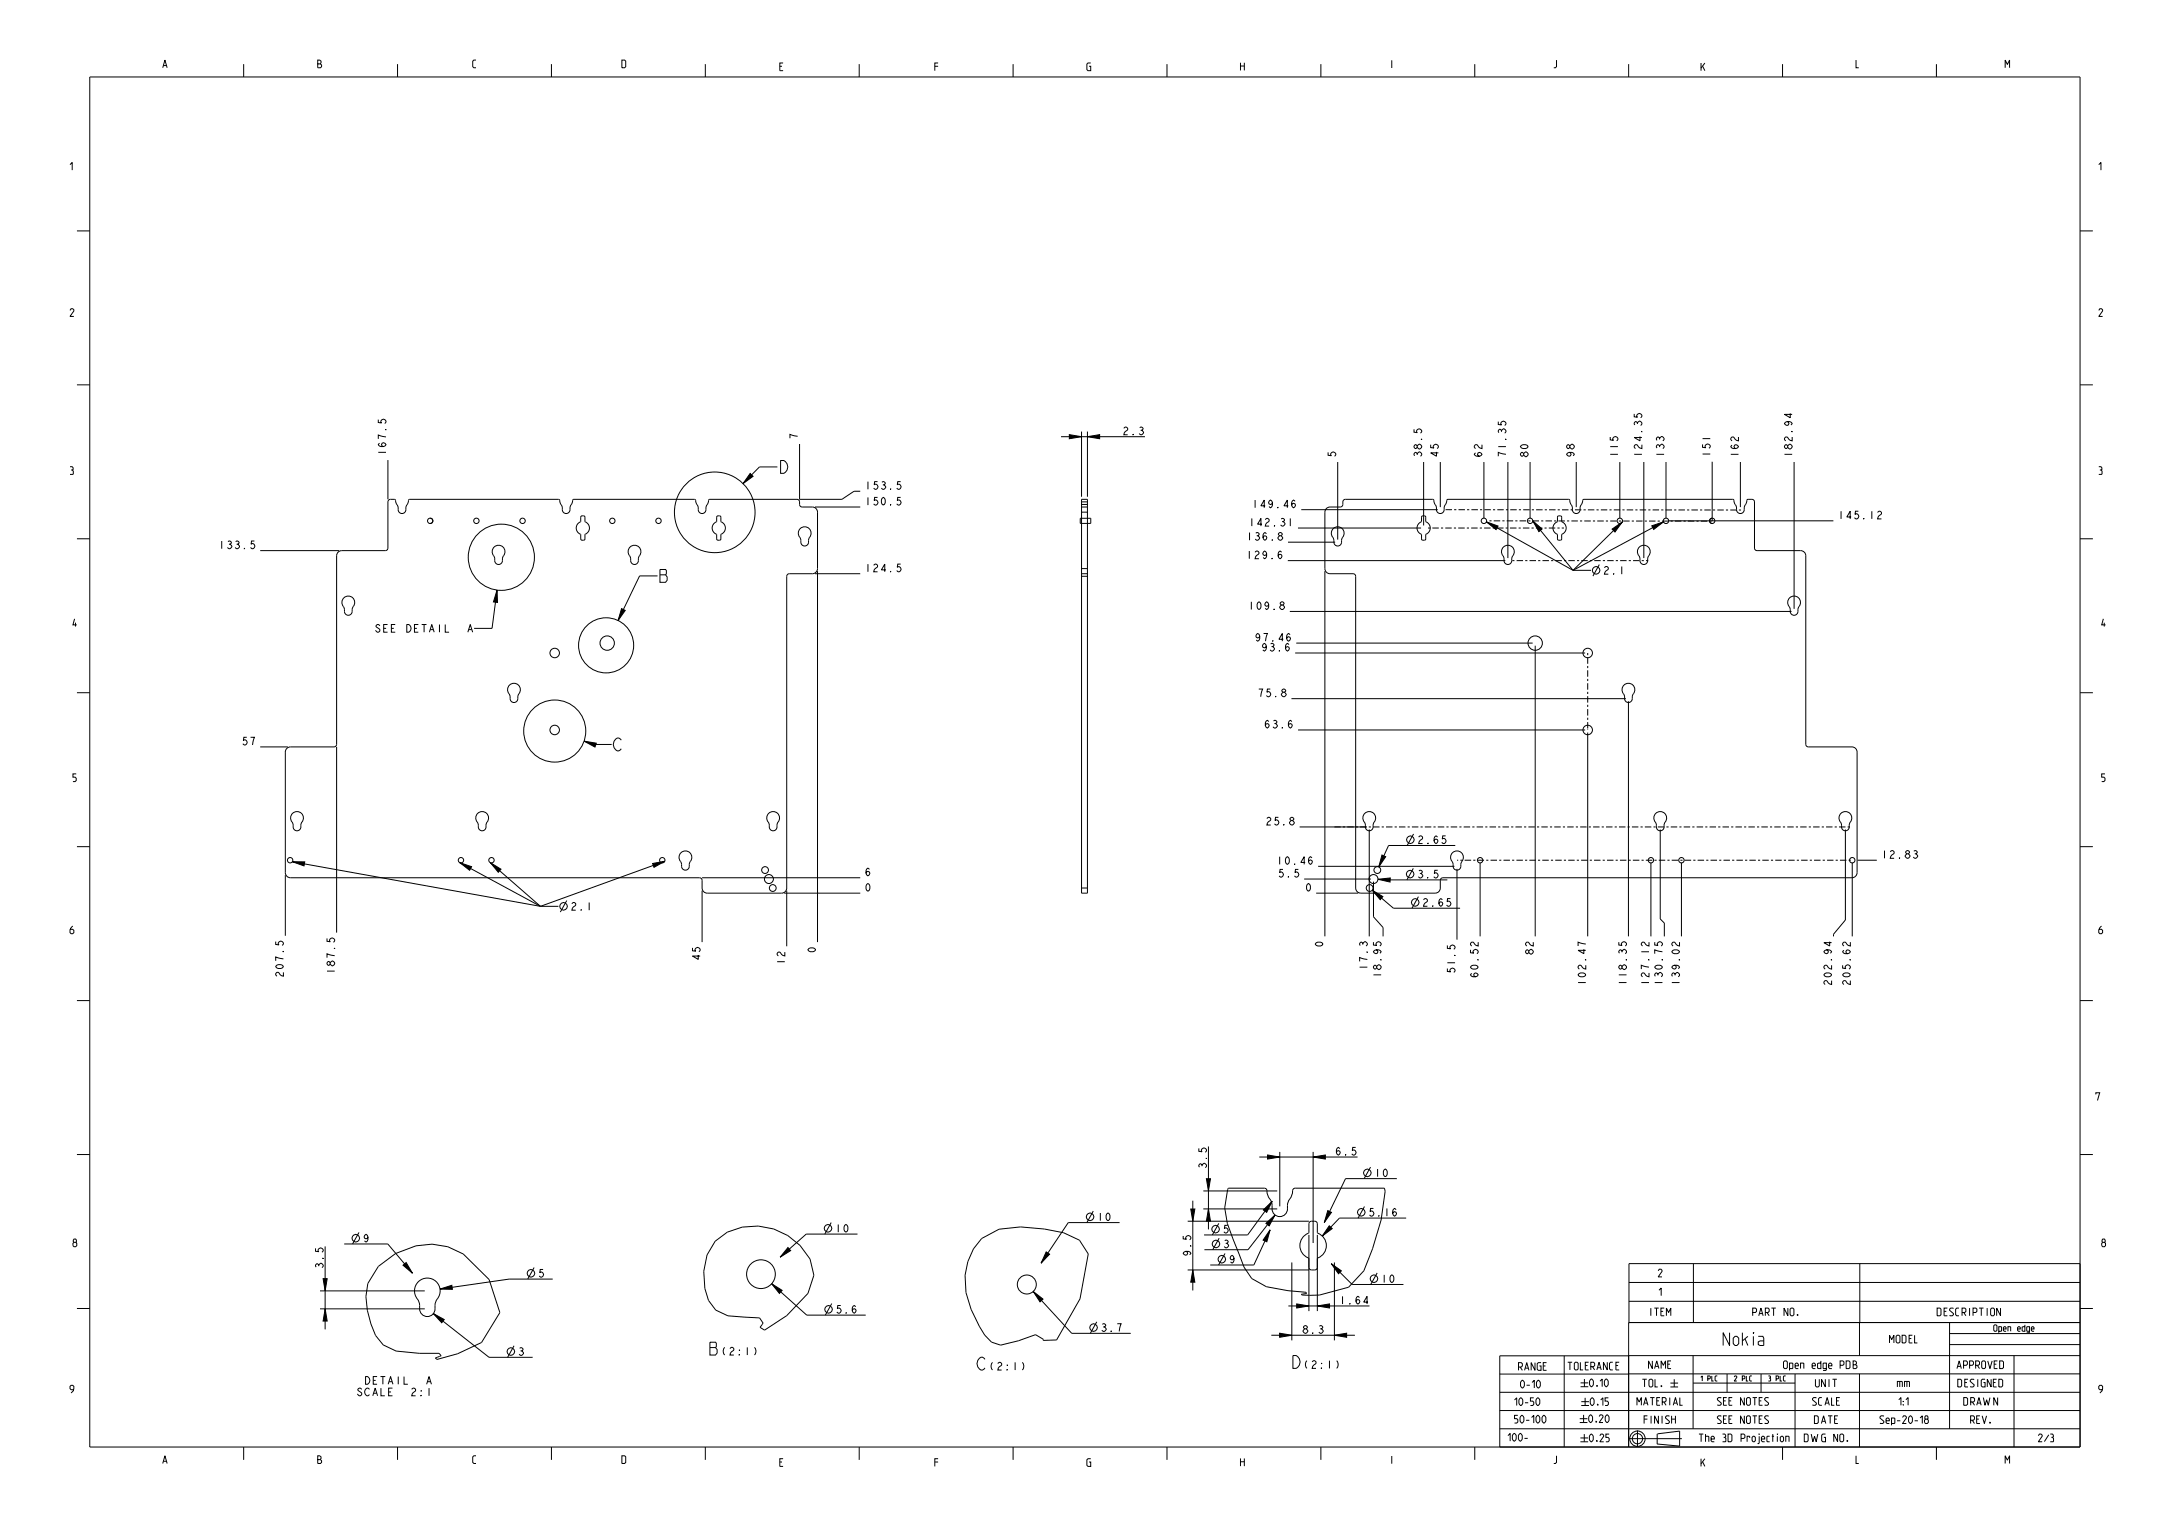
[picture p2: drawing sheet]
<svg xmlns="http://www.w3.org/2000/svg" width="841mm" height="594mm" viewBox="0 0 841 594" stroke-linecap="round" stroke-linejoin="round" font-family="sans-serif">
<g fill="none" stroke="#000" stroke-width=".39">
<path d="M35 30h776v534h-776zM95 25v5M155 25v5M215 25v5M275 25v5M335 25v5M395 25v5M455 25v5M515 25v5M575 25v5M635 25v5M695 25v5"/>
<path d="M755 25v5M30 90h5M811 90h5M30 150h5M811 150h5M147.5 163.6v1.1l1.2 .2a.93 .93 0 0 1 .2-1.3 .93 .93 0 0 1 1.3 .2 .93 .93 0 0 1-.2 1.3M151.2 179.3v15.3M311.7 173.1v21.5h16.6l4.7-3.1h2.4M413.7 170.2h32.7M416.9 169.4l4.8 .8-4.8 .8zM421.7 168.2v25.4M424 170.2l4.7-.8v1.6z"/>
<path d="M424 168.2v25.4M444.4 166.7l.3-.2 .8 .2 .2 .5-.6 .5a.86 .86 0 0 1 .5 1.4 .86 .86 0 0 1-1.4-.1M551.3 167.3v1.2l1.3 .1a.93 .93 0 0 1 .1-1.3 .93 .93 0 0 1 1.3 .2 .93 .93 0 0 1-.2 1.3M584.2 164.3v1.2l1.2 .1a.93 .93 0 0 1 .2-1.3 .93 .93 0 0 1 1.3 .2 .93 .93 0 0 1-.2 1.3M627.8 170.3v1.2l1.3 .1a.93 .93 0 0 1 .1-1.3 .93 .93 0 0 1 1.3 .2 .93 .93 0 0 1-.2 1.3M637.2 161.3v1.2l1.2 .1a.93 .93 0 0 1 .2-1.3 .93 .93 0 0 1 1.3 .2 .93 .93 0 0 1-.2 1.3M646.1 171.6l-.3-.7 .5-.6 .8 .6a.86 .86 0 0 1 1.3-.5 .86 .86 0 0 1-.1 1.4M667.6 180v23.1M677.8 170.3v1.5a2.74 2.74 0 0 1-2-1.5h-.5l-.5 .6 .5 .9M698 161.1v1.7l-2.2-1.3h3M152.2 194.6a1 1 0 0 0-1 1v18a1 1 0 0 1-1 1h-17l-1 .3-.9 1.2-.1 74a1 1 0 0 1-1 1h-17l-1 .3-.9 1.2-.1 47.5 .3 1 1.2 .9 160 .1a1 1 0 0 1 1 1l.1 3.5 .9 1.2 1 .3h29l1.1-.3 .9-1.2v-122a1 1 0 0 1 1-1h9l1.1-.3 .9-1.2v-23l-.5-.9-.9-.5-4.6-.1a1 1 0 0 1-1-1v-1a1 1 0 0 0-1-1M292.5 184.5l1.1 1.2-3.9 2.8z"/>
<path d="M303.1 182h-7l-6.4 6.5M317.7 197.6h17.7M351.2 193.9h-1.2l-.2 1.2a.93 .93 0 0 1 1.4 .2 .93 .93 0 0 1-.2 1.3 .93 .93 0 0 1-1.3-.2M351.2 187.7h-1.2l-.2 1.3a.93 .93 0 0 1 1.4 .1 .93 .93 0 0 1-.2 1.4 .93 .93 0 0 1-1.3-.3M421.7 194.6h2.3v153.5h-2.3zM421.7 197.6h2.3M421.7 199.6h2.3M421.7 196.6h2.3M421.7 195.6h2.3M504.9 195.4l-.5-.5-.4 .3a1.84 1.84 0 0 0 .4 2.7 1.07 1.07 0 0 0 .5-1.5l-.5-.2-.6 .2-.2 .5M507.4 198.7h53.2M521.6 180.1v30.2"/>
<path d="M524.6 194.6a1 1 0 0 0-1 1v1a1 1 0 0 1-1 1l-4.6 .1-.8 .5-.6 .9v23l1 1.2 1 .3h9a1 1 0 0 1 1 1v122l1 1.2 1 .3h29l1-.3 .9-1.2 .1-3.5a1 1 0 0 1 1-1l160-.1 1.2-.9 .3-1-.1-47.5-.9-1.2-1-.3h-17a1 1 0 0 1-1-1l-.1-74-.9-1.2-1-.3h-17a1 1 0 0 1-1-1v-18a1 1 0 0 0-1-1M555.1 180.1v24.7M561.6 180.1v17.6M578.6 180.1v21.9M587.9 180.1v37.4M596.6 180.1v21.9M614.6 180.1v17.6M631.6 180.1v21.9M640.9 180.1v37.4M649.6 180.1v21.9M678.6 180.1v17.6M699.5 180.1v57.2"/>
<path d="M732.1 199.8l.5-.5 1 .5a1.16 1.16 0 0 1-1 1.2l-.5 1.3h1.5M30 210h5M99.2 210.9h-1.1l-.2 1.2a.93 .93 0 0 1 1.3 .2 .93 .93 0 0 1-.2 1.3 .93 .93 0 0 1-1.3-.2M101.5 214.6h30.7M351.2 219.9h-1.2l-.2 1.2a.93 .93 0 0 1 1.4 .2 .93 .93 0 0 1-.2 1.3 .93 .93 0 0 1-1.3-.2M499 208.8l-.6-.5 .6-.7 .9 .5-.5 .7M499.7 215.3l-.6-.5-.4 .2a1.84 1.84 0 0 0 .4 2.8 1.07 1.07 0 0 0 .6-1.5l-.6-.3-.6 .3-.2 .5M502.1 218.5h84.8M502.2 211.3h18.4M503.1 202.1v3M506.1 205.8h48M579.5 203.4l4.6 1.6-.8 1.4z"/>
<path d="M579.5 203.4l33.8 18.9M597.6 203l3.6 3.2-1.2 1zM597.6 203l15.7 19.3M628.6 206.2l3.9-2.7-2.8 3.9zM632.5 203.5l-19.2 18.8M644 205l4.6-1.6-3.8 3zM648.6 203.4l-35.3 18.9M650.6 203h64.2M811 210h5M193.8 230l.2 4.8-1.6-.2zM193.8 230l-2 14.9h-7M242.3 237.2l1.5 .7-2.8 4z"/>
<path d="M256.4 224.5h-7l-8.4 17.4M317.7 223.6h17.7M318.7 222.6v144.6M421.7 223.6h2.3M421.7 224.6h2.3M421.7 221.6h2.3M499.7 235.8l-.6-.5 .6-.7 .9 .5-.5 .7M502.9 238.3h195.6M516.6 222.6v142.4M613.3 222.3h7M623.6 220.1l-2.5 4.5M625.6 221.3l.5-.5 1 .5a1.16 1.16 0 0 1-1 1.3l-.5 1.2h1.5"/>
<path d="M629.1 223.6l.2 .2zM632.3 220.8v3M171.3 243.4v3M173.6 243.4v3h1.5M502.5 251.3l-.5-.5-.4 .2a1.84 1.84 0 0 0 .4 2.8 1.07 1.07 0 0 0 .5-1.5l-.5-.3-.6 .3-.2 .5M503 247.4l-.6-.5-.4 .3a1.84 1.84 0 0 0 .4 2.7 1.07 1.07 0 0 0 .6-1.5l-.6-.2-.6 .2-.1 .5M505 254.5h113M505.4 250.7h92.2M598.6 251.7v113.3M30 270h5M500.3 269.8l-.5-.5 .5-.7 1 .5-.6 .7M503.5 272.3h130.4"/>
<path d="M634.9 273.3v91.7M811 270h5M101.5 291.1h10.7M131.2 291.1v72.4M227.7 288.9l4.8 .8-.5 1.5zM227.7 288.9l3.8 1.3h7M503.7 281.3l-.6-.5-.4 .2a1.84 1.84 0 0 0 .4 2.8 1.07 1.07 0 0 0 .6-1.5l-.6-.3-.6 .3-.2 .5M506.1 284.5h111.9M619 284.3v.2M619 285.5v79.5M503.5 319.8l-.6-.5 .6-.7 .9 .5-.5 .7M30 330h5"/>
<path d="M114 335.9h4.8l-.3 1.6zM114 335.9l96.7 17.4M179.3 336.2l4.6 1.6-.8 1.4zM179.3 336.2l31.4 17.1M191.2 336.3l4.1 2.5-1 1.2zM191.2 336.3l19.5 17M254.4 336.6l4.8-.9-4.2 2.4zM259.2 335.7l-48.5 17.6M506.2 338.9h-1.1l-.2 1.2a.93 .93 0 0 1 1.3 .2 .93 .93 0 0 1-.2 1.3 .93 .93 0 0 1-1.3-.2M506.7 322.3h26.2M511.5 334.4l-.6-.5-.3 .3a1.84 1.84 0 0 0 .3 2.7 1.07 1.07 0 0 0 .6-1.5l-.6-.2-.5 .2-.2 .5M513.9 337.7h53.2"/>
<path d="M533.9 323.3v41.7M538.8 333.3l1.5 .6-2.7 4zM551.1 338.5l-2.5 4.5M551.1 325l-2.5 4.5M560.6 339.2h-1.2l-.2 1.3a.93 .93 0 0 1 1.4 .1 .93 .93 0 0 1-.2 1.3 .93 .93 0 0 1-1.3-.2M563.6 325.8h-1.1l-.2 1.2a.93 .93 0 0 1 1.3 .2 .93 .93 0 0 1-.2 1.3 .93 .93 0 0 1-1.3-.2M567.4 329.5h-26l-3.8 8.4M568.1 338.7v27.5M577.1 336.3v28.7M643.7 336.3v28.7M647.3 323.3v34.9l1.6 1.6v5.2M655.6 336.3v28.7"/>
<path d="M719.5 323.3v35.3l-4.6 5.5v.9M722.2 336.3v28.7M724.2 335.3h7.6M746.2 331.8l.4-.3 .7 .3 .2 .5-.6 .5a.86 .86 0 0 1 .5 1.3 .86 .86 0 0 1-1.4-.1M746.6 332.8h.3M811 330h5M111.2 341.1v23.6M210.7 353.3h7M221 351l-2.5 4.5M223 352.3l.5-.5 1 .5a1.16 1.16 0 0 1-1 1.2l-.5 1.3h1.5M226.5 354.5l.2 .3zM229.7 351.8v3"/>
<path d="M273.7 342.1h61.7M273.7 347.1v20.1M305.7 348.1h29.7M306.7 347.1v21.7M421.7 346.1h2.3M508.5 342.6h26M513.2 348.1h16.4M535 347l4.2 2.5-1.1 1.2zM535 347l8.3 7h26M535.5 343.6v13.7l3.7 4.2v3.5M537.3 342.7l4.8-.5-.1 1.6zM537.3 342.7l4 .3h23"/>
<path d="M553 349.5l-2.5 4.5M565.5 350.2h-1.1l-.2 1.3a.93 .93 0 0 1 1.3 .2 .93 .93 0 0 1-.2 1.3 .93 .93 0 0 1-1.3-.3M107.5 367v1.1l1.2 .2a.93 .93 0 0 1 .2-1.3 .93 .93 0 0 1 1.3 .2 .93 .93 0 0 1-.2 1.3M127.5 365.8v1.1l1.2 .2a.93 .93 0 0 1 .2-1.3 .93 .93 0 0 1 1.3 .1 .93 .93 0 0 1-.2 1.4M530.4 368.5l-.3-.7 .5-.6 .8 .6a.86 .86 0 0 1 1.3-.5 .86 .86 0 0 1-.1 1.4M531.4 367.8v.4M535.5 367.2v1.1l1.2 .2a.93 .93 0 0 1 .2-1.3 .93 .93 0 0 1 1.3 .2 .93 .93 0 0 1-.2 1.3M564.3 368.5v1.1l1.3 .2a.93 .93 0 0 1 .1-1.3 .93 .93 0 0 1 1.3 .2 .93 .93 0 0 1-.2 1.3M576.3 367.2v1.5a2.74 2.74 0 0 1-2-1.5h-.5l-.5 .6 .5 .9M618.3 368l-3-.8v1.5M631.2 367.2v1.1l1.2 .2a.93 .93 0 0 1 .2-1.3 .93 .93 0 0 1 1.3 .2 .93 .93 0 0 1-.2 1.3M642.9 367.2v1.5a2.74 2.74 0 0 1-2-1.5h-.5l-.5 .6 .5 .9"/>
<path d="M645.2 367.2v1.1l1.2 .2a.93 .93 0 0 1 .2-1.3 .93 .93 0 0 1 1.3 .2 .93 .93 0 0 1-.2 1.3M654.8 367.2v1.5a2.74 2.74 0 0 1-2-1.5h-.5l-.5 .6 .5 .9M713.4 367v1.7l-2.3-1.3h3M721.4 367.2v1.5a2.74 2.74 0 0 1-2-1.5h-.5l-.5 .6 .5 .9M30 390h5M811 390h5M30 450h5M467.4 447.6v1.1l1.3 .2a.93 .93 0 0 1 .1-1.3 .93 .93 0 0 1 1.3 .2 .93 .93 0 0 1-.2 1.3M470.4 459.4h1.6l-.8 4.8zM471.2 446.9v32.3M491 451h38.3M494.2 450.2l4.8 .8-4.8 .8z"/>
<path d="M499 449v21.2M512 451l4.7-.8v1.6zM512 449v35.5M528.6 447.2h-1.2l-.2 1.3a.93 .93 0 0 1 1.4 .1 .93 .93 0 0 1-.2 1.3 .93 .93 0 0 1-1.3-.2M534.4 454.9l-2.5 4.5M544.6 459.4h-20l-8.3 17.1M811 450h5M324.1 476.5l-2.5 4.5M426.3 472l-2.5 4.5M436.5 476.5h-20l-10.6 15.8M463.1 476h47.2M464.3 471.2h1.6l-.8 4.8z"/>
<path d="M465.1 468v35M469.2 471.2h28.8M469.2 464.2h28.8M471.2 471.2l.8 4.7h-1.6zM475.2 476.8l-2.5 4.5M478.9 463.1l-1.4 7.7 1 6.1 6.5 17 3 4.4 5.8 3.2 8.4 1.6 7 .6 .2 .5-2 .3 .3 .3 2.9 .1 3.9-.1 11.3-3.1 6-6.4 3.3-8.6 3.4-11.2 1.6-11.2-.3-1.2M492.6 471.6l3.4-3.4-2.1 4.3zM493.6 476.8l3.5-3.2-2.3 4.2zM495.2 479.4l-1.3 4.6-1.4-.7zM495.2 479.4l-6.3 13.7h-17M496 468.2l-9.6 13.1h-17M497.1 473.6l-10.5 13.5h-17"/>
<path d="M517.7 471.9l1.4 .6-2.8 4zM518.3 477.8l1.1 1.1-3.9 2.9zM532 470.3l-2.5 4.5M544.3 471.5l-.5-.5-.4 .3a1.84 1.84 0 0 0 .4 2.7 1.07 1.07 0 0 0 .5-1.5l-.5-.2-.6 .2-.2 .5M548.3 474.8h-26l-6.8 7M123 486.6v1.1l1.3 .2a.93 .93 0 0 1 .1-1.3 .93 .93 0 0 1 1.3 .2 .93 .93 0 0 1-.2 1.3M126 498.4h1.6l-.8 4.7zM126.8 485.8v32.3M134.2 484.9h17l9.6 11.4M140 480.4l-2.5 4.5M147.5 493.6l6.7-5 8-3 6.3-.7 6.1 1 6 2.9 10.1 9.9 4.2 12.9-7.2 11.7-9.3 4.3-8 2.3-.7-.6 2.3-.9-.8-.9h-7.7l-9-.9-5.1-2.4-3-3.7-1.8-4.5-1.4-5.3-.5-5.3 .7-5.1zM157.1 493.1l1.3-1 2.4 4.2z"/>
<path d="M208.3 494l-2.5 4.5M215.5 498.5h-17l-26.9 3.9M278.8 483.8a23 23 0 0 1 28.4-2.2l4.7 3.8 3.9 5.3 1.5 6.3-2.3 7.1-8.3 8.7-8.6 5.6-1.8-1 1.2-1.7-1.3-2-12.4-.8-4.7-2.3-2.9-3.7-1.4-4.7-.4-6.7 1.3-6.4zM307.2 486.2l1.1 1.2-4.1 2.6zM334.3 481h-20l-10.1 9M382.7 482.7l6.8-3.6 8.4-.9 9.3 .8 7.5 1.5 6.2 2.9 3.4 5.3-3.2 17.5-9.1 16.1-5.2 .1v-.4l-3.1-1.8-6.6 2.4-7 1.7-3.5-1.2-2.7-2.7-2.1-3.5-3.2-6.6a24.7 24.7 0 0 1 4.1-27.6zM407.9 487.9l1.3 .9-3.3 3.5zM461.3 481.7v1.2l1.3 .1a.93 .93 0 0 1 .1-1.3 .93 .93 0 0 1 1.3 .2 .93 .93 0 0 1-.2 1.3M463.1 495h47.2M465.1 495l.8 4.7h-1.6zM475.3 482.6l-2.5 4.5M477.6 488.6l-2.5 4.5"/>
<path d="M503.7 492.1v30.3M510.3 481.3v29.7M513.6 481.3v29.7M519.1 492.5l3.9 2.8-1.1 1.2zM519.1 492.5l8.1 8.1h20M520.3 492.1v30.3M536.9 496.1l-2.5 4.5M635.1 499.9h175.9M660.3 492.5v23M725.1 492.5v23M811 492.5h-175.9v23M30 510h5"/>
<path d="M124.8 510.1h40.8M124.8 503.1h40.8M126.8 510.1l.8 4.8h-1.6zM169 512l4.2 2.3-1 1.3zM169 512l21.7 17h17M171.6 502.4l4.6-1.4 .2 1.5zM300.9 500.4l4 2.5-1 1.2zM300.9 500.4l13.6 12.2h23M324.3 508.1l-2.5 4.5M333.6 509.3l-.6-.5-.3 .3a1.84 1.84 0 0 0 .3 2.7 1.07 1.07 0 0 0 .6-1.5l-.6-.2-.5 .2-.2 .5M402.9 503.4l3.8 2.9-1.2 1.1zM402.9 503.4l15 16.3h23"/>
<path d="M427.6 515.2l-2.5 4.5M435.6 515.9h1.5l-.7 3M498.9 519.6l4.8 .8-4.8 .8zM502.3 509h31.6M505.6 508.2l4.7 .8-4.7 .8zM513.6 509l4.8-.8v1.6zM514.4 516.9l.8-.2 .5 .5-.5 .7a.86 .86 0 0 1 .5 1.4 .86 .86 0 0 1-1.5-.1M533.4 507.5h-1.7l1.3-2.2v3M635.1 507.2h175.9M725 515.5v12.9M760.1 519.8h50.9M760.1 515.5v41.4"/>
<path d="M811 510h5M811 515.5h-176v48.5M142.5 536.5a1.51 1.51 0 0 1 1.7 1.5 1.51 1.51 0 0 1-1.7 1.5zM145.5 538h1M147 536.5h-1.5v3h1.5M200.4 524.5l-2.5 4.5M495.7 520.4h32.6M520.3 520.4l4.7-.8v1.6zM609.9 528.5v35.5M616.3 539h3M617.8 537.5v3M620 537.9l.6-.4 .7 .9v1.2l-.7 .9-.8-.9z"/>
<path d="M622.6 540l.2 .4zM623.8 538.4l.9-.9v3M626.2 537.5l.8 .9v1.2l-.6 .9-.9-.9v-1.2zM635 528.5h-50.2v35.5M635 528.4h176M640.3 537.6h1.8M641.2 537.6v3M642.9 538l.4-.4h.7l.4 .4v2.1l-.4 .5h-.7l-.4-.5zM645.3 537.6v3h1M651.3 539.1h3M652.8 537.6v3M660.1 539.1h39.8"/>
<path d="M660.1 528.4v28.5M673.4 535.5v7.2M686.6 535.5v7.2M699.9 535.5v28.5M725 535.5v28.5M760.1 524.1h50.9M785.3 528.4v35.6M811 535.5l-226.2 .1M141 541.5l-.5-.5-.8 .3-.2 .5 .6 .5a.91 .91 0 0 1 .9 .7 .91 .91 0 0 1-.5 1l-.8-.2-.4-.5M144 541.5l-.5-.5a1.51 1.51 0 0 0-1.3 1.5 1.51 1.51 0 0 0 1.3 1.5l.5-.5M160.5 541.5l.6-.5 .9 .5a1.16 1.16 0 0 1-.9 1.3l-.6 1.2h1.5M584.8 542.7h226.2"/>
<path d="M584.8 549.8h226.2M584.8 556.9h226.2M615.9 553h3M615.9 554.5h3M616.3 540.5h3M616.5 546.3h3M616.5 547.8h3M617.4 551.5v3M617.7 559v3M618 544.8v3M620.1 551.5l.8 .8v1.3l-.6 .9-.9-.9v-1.3zM620.3 559l.9 .8v1.3l-.6 .9-.9-.9v-1.3z"/>
<path d="M620.7 544.8l.8 .9v1.3l-.6 .8-.9-.8v-1.3zM622.3 554l.1 .3zM622.9 547.3l.1 .4zM623.5 552.1l.4-.6h.7l.4 .4v.4l-1.5 2.2h1.5M623.8 559.6l.4-.6h.6l.5 .4v.4l-1.5 2.2h1.5M624.1 545.7l.9-.9v3M626.5 551.5l.9 .8v1.3l-.7 .9-.8-.9v-1.3zM627.1 544.8h-1.3v1.3h.9l.4 .4v.9l-.4 .4h-.9M627.4 559h-1.3v1.2h.9l.4 .5v.8l-.4 .5h-.9M638.4 557.5v6.4M646.1 558.9v4M646.2 558.9l8.7-1.1v5.8"/>
<path d="M647.7 540.1l.1 .3zM651.3 540.6h3M765.7 544.7h1l.5 .5v2.1l-.5 .4h-1zM95 564v5M155 564v5M215 564v5M275 564v5M335 564v5M395 564v5M455 564v5M515 564v5M575 564v5"/>
<path d="M616.2 560.5h3M616.2 562h3M622.6 561.5l.1 .3zM635.2 560.7h20.5M646.1 562.8l8.7 .8M695 564v5M755 564v5"/>
<circle cx="278.7" cy="199.7" r="15.7"/>
<circle cx="195.5" cy="217.2" r="12.9"/>
<circle cx="499.2" cy="209.7" r=".86"/>
<circle cx="499.9" cy="236.7" r=".86"/>
<circle cx="622.3" cy="222.3" r="1.47"/>
<circle cx="236.3" cy="251.5" r="10.7"/>
<circle cx="500.5" cy="270.7" r=".86"/>
<circle cx="216.3" cy="284.9" r="12.1"/>
<circle cx="503.7" cy="320.7" r=".86"/>
<circle cx="549.9" cy="327.3" r="1.47"/>
<circle cx="219.7" cy="353.3" r="1.47"/>
<circle cx="549.8" cy="340.7" r="1.47"/>
<circle cx="551.8" cy="351.7" r="1.47"/>
<circle cx="533.1" cy="457.1" r="1.47"/>
<circle cx="322.8" cy="478.8" r="1.47"/>
<circle cx="425" cy="474.3" r="1.47"/>
<circle cx="473.9" cy="479.1" r="1.47"/>
<circle cx="530.7" cy="472.5" r="1.47"/>
<circle cx="138.7" cy="482.6" r="1.47"/>
<circle cx="207" cy="496.3" r="1.47"/>
<circle cx="474.1" cy="484.9" r="1.47"/>
<circle cx="476.3" cy="490.8" r="1.47"/>
<circle cx="535.7" cy="498.4" r="1.47"/>
<circle cx="323" cy="510.3" r="1.47"/>
<circle cx="426.3" cy="517.4" r="1.47"/>
<circle cx="199.1" cy="526.8" r="1.47"/>
<circle cx="638.4" cy="560.7" r="3"/>
<circle cx="638.4" cy="560.7" r="2"/>
</g>
<g fill="#000">
<path d="M416.9 169.4l4.8 .8-4.8 .8zM424 170.2l4.7-.8v1.6zM292.5 184.5l1.1 1.2-3.9 2.8zM579.5 203.4l4.6 1.6-.8 1.4zM597.6 203l3.6 3.2-1.2 1zM628.6 206.2l3.9-2.7-2.8 3.9zM644 205l4.6-1.6-3.8 3zM193.8 230l.2 4.8-1.6-.2zM242.3 237.2l1.5 .7-2.8 4zM227.7 288.9l4.8 .8-.5 1.5zM114 335.9h4.8l-.3 1.6zM179.3 336.2l4.6 1.6-.8 1.4z"/>
<path d="M191.2 336.3l4.1 2.5-1 1.2zM254.4 336.6l4.8-.9-4.2 2.4zM538.8 333.3l1.5 .6-2.7 4zM535 347l4.2 2.5-1.1 1.2zM537.3 342.7l4.8-.5-.1 1.6zM494.2 450.2l4.8 .8-4.8 .8zM512 451l4.7-.8v1.6zM464.3 471.2h1.6l-.8 4.8zM471.2 471.2l.8 4.7h-1.6zM470.4 459.4h1.6l-.8 4.8zM495.2 479.4l-1.3 4.6-1.4-.7zM492.6 471.6l3.4-3.4-2.1 4.3z"/>
<path d="M493.6 476.8l3.5-3.2-2.3 4.2zM517.7 471.9l1.4 .6-2.8 4zM157.1 493.1l1.3-1 2.4 4.2zM307.2 486.2l1.1 1.2-4.1 2.6zM407.9 487.9l1.3 .9-3.3 3.5zM465.1 495l.8 4.7h-1.6zM518.3 477.8l1.1 1.1-3.9 2.9zM519.1 492.5l3.9 2.8-1.1 1.2zM126 498.4h1.6l-.8 4.7zM126.8 510.1l.8 4.8h-1.6zM169 512l4.2 2.3-1 1.3zM171.6 502.4l4.6-1.4 .2 1.5z"/>
<path d="M300.9 500.4l4 2.5-1 1.2zM402.9 503.4l3.8 2.9-1.2 1.1zM505.6 508.2l4.7 .8-4.7 .8zM513.6 509l4.8-.8v1.6zM498.9 519.6l4.8 .8-4.8 .8zM520.3 520.4l4.7-.8v1.6z"/>
</g>
<path d="M678.8 198.8l-115.5-.1M556.8 205.8h53M589.6 218.5h53M667.3 203.1l-87.2-.1M619 254.5v29.8M721.2 322.3h-200.9M721.6 335.3h-153.5" fill="none" stroke="#000" stroke-width=".39" stroke-dasharray=".8 .8 2.5 .8" stroke-linecap="butt"/>
<!-- layer: 2_ALL_AXIS -->
<g fill="none" stroke="#000" stroke-width=".39">
<path d="M192.9 218.5a1.5 1.5 0 0 0 1.5 1.5 1.5 1.5 0 0 0 1.5-1.5M245.9 218.5a1.5 1.5 0 0 0 1.5 1.5 1.5 1.5 0 0 0 1.5-1.5M312.2 211.3a1.5 1.5 0 0 0 1.5 1.5 1.5 1.5 0 0 0 1.5-1.5M520.1 211.3a1.5 1.5 0 0 0 1.5 1.5 1.5 1.5 0 0 0 1.5-1.5M586.4 218.5a1.5 1.5 0 0 0 1.5 1.5 1.5 1.5 0 0 0 1.5-1.5M639.4 218.5a1.5 1.5 0 0 0 1.5 1.5 1.5 1.5 0 0 0 1.5-1.5M134.3 238.3a1.5 1.5 0 0 0 1.5 1.5 1.5 1.5 0 0 0 1.5-1.5M698 238.3a1.5 1.5 0 0 0 1.5 1.5 1.5 1.5 0 0 0 1.5-1.5M198.9 272.3a1.5 1.5 0 0 0 1.5 1.5 1.5 1.5 0 0 0 1.5-1.5M633.4 272.3a1.5 1.5 0 0 0 1.5 1.5 1.5 1.5 0 0 0 1.5-1.5M114.3 322.3a1.5 1.5 0 0 0 1.5 1.5 1.5 1.5 0 0 0 1.5-1.5M186.5 322.3a1.5 1.5 0 0 0 1.5 1.5 1.5 1.5 0 0 0 1.5-1.5"/>
<path d="M299.9 322.3a1.5 1.5 0 0 0 1.5 1.5 1.5 1.5 0 0 0 1.5-1.5M532.4 322.3a1.5 1.5 0 0 0 1.5 1.5 1.5 1.5 0 0 0 1.5-1.5M645.8 322.3a1.5 1.5 0 0 0 1.5 1.5 1.5 1.5 0 0 0 1.5-1.5M718 322.3a1.5 1.5 0 0 0 1.5 1.5 1.5 1.5 0 0 0 1.5-1.5M163.6 510.1a3 3 0 0 0 3 3 3 3 0 0 0 3-3"/>
<circle cx="236.7" cy="250.7" r="2.8"/>
<circle cx="598.6" cy="250.7" r="2.8"/>
<circle cx="296.7" cy="496.6" r="5.6"/>
</g>
<!-- layer: 2_ALL_ROUNDS -->
<g fill="none" stroke="#000" stroke-width=".39">
<path d="M154.2 195.2l.9 2.1 .1 1.4M159.2 195.2l-.8 2.1-.2 1.4M218.2 195.2l.9 2.1 .1 1.4M223.2 195.2l-.8 2.1-.2 1.4M271.2 195.2l.9 2.1 .1 1.4M276.2 195.2l-.8 2.1-.2 1.4M559.1 195.2l.9 2.1 .1 1.4M564.1 195.2l-.9 2.1-.1 1.4M612.1 195.2l.9 2.1 .1 1.4M617.1 195.2l-.9 2.1-.1 1.4M676.1 195.2l.9 2.1 .1 1.4M681.1 195.2l-.9 2.1-.1 1.4"/>
<path d="M192.9 218.5v-1a3.8 3.8 0 0 1-.6-3.9 2.59 2.59 0 0 1 3.9-.3 2.59 2.59 0 0 1-.2 3.9l-.1 1.3M245.9 218.5v-1a3.8 3.8 0 0 1-.6-3.9 2.59 2.59 0 0 1 3.9-.3 2.59 2.59 0 0 1-.2 3.9l-.1 1.3M312.2 211.3v-1a3.8 3.8 0 0 1-.5-3.9 2.59 2.59 0 0 1 3.9-.3 2.59 2.59 0 0 1-.2 3.9l-.2 1.3M520.1 211.3l-.1-1a3.8 3.8 0 0 1-.5-3.9 2.59 2.59 0 0 1 3.9-.3 2.59 2.59 0 0 1-.2 3.9l-.1 1.3M586.4 218.5v-1a3.8 3.8 0 0 1-.5-3.9 2.59 2.59 0 0 1 3.8-.3 2.59 2.59 0 0 1-.2 3.9l-.1 1.3M639.4 218.5v-1a3.8 3.8 0 0 1-.5-3.9 2.59 2.59 0 0 1 3.8-.3 2.59 2.59 0 0 1-.2 3.9l-.1 1.3M134.3 238.3v-1a3.8 3.8 0 0 1-.6-3.9 2.59 2.59 0 0 1 3.9-.3 2.59 2.59 0 0 1-.2 3.9l-.1 1.3M698 238.3v-1a3.8 3.8 0 0 1-.6-3.9 2.59 2.59 0 0 1 3.9-.3 2.59 2.59 0 0 1-.2 3.9l-.1 1.3M198.9 272.3v-1a3.8 3.8 0 0 1-.6-3.9 2.59 2.59 0 0 1 3.9-.3 2.59 2.59 0 0 1-.2 3.9l-.1 1.3M633.4 272.3v-1a3.8 3.8 0 0 1-.5-3.9 2.59 2.59 0 0 1 3.8-.3 2.59 2.59 0 0 1-.2 3.9l-.1 1.3M114.3 322.3v-1a3.8 3.8 0 0 1-.6-3.9 2.59 2.59 0 0 1 3.9-.3 2.59 2.59 0 0 1-.2 3.9l-.1 1.3M186.5 322.3v-1a3.8 3.8 0 0 1-.6-3.9 2.59 2.59 0 0 1 3.9-.3 2.59 2.59 0 0 1-.2 3.9l-.1 1.3"/>
<path d="M299.9 322.3v-1a3.8 3.8 0 0 1-.5-3.9 2.59 2.59 0 0 1 3.9-.3 2.59 2.59 0 0 1-.2 3.9l-.2 1.3M532.4 322.3l-.1-1a3.8 3.8 0 0 1-.5-3.9 2.59 2.59 0 0 1 3.9-.3 2.59 2.59 0 0 1-.2 3.9l-.1 1.3M645.8 322.3v-1a3.8 3.8 0 0 1-.5-3.9 2.59 2.59 0 0 1 3.8-.3 2.59 2.59 0 0 1-.2 3.9l-.1 1.3M718 322.3v-1a3.8 3.8 0 0 1-.6-3.9 2.59 2.59 0 0 1 3.9-.3 2.59 2.59 0 0 1-.2 3.9l-.1 1.3M494 464.2a6.8 6.8 0 0 0 1.7 4.1l.3 2.9M504 464.2a6.8 6.8 0 0 1-1.7 4.1l-.3 2.9M163.6 510.1l-.3-2.9a5.3 5.3 0 0 1 1.3-8.6 5 5 0 0 1 6.2 1.8 5 5 0 0 1-.6 6.3l-.6 1.6v1.8"/>
</g>
<!-- layer: 3_AXES -->
<g fill="none" stroke="#000" stroke-width=".39">
<circle cx="167.7" cy="203" r="1.05"/>
<circle cx="185.7" cy="203" r="1.05"/>
<circle cx="203.7" cy="203" r="1.05"/>
<circle cx="238.7" cy="203" r="1.05"/>
<circle cx="256.7" cy="203" r="1.05"/>
<circle cx="578.6" cy="203" r="1.05"/>
<circle cx="596.6" cy="203" r="1.05"/>
<circle cx="631.6" cy="203" r="1.05"/>
<circle cx="649.6" cy="203" r="1.05"/>
<circle cx="667.6" cy="203" r="1.05"/>
<circle cx="216.3" cy="254.5" r="1.85"/>
<circle cx="619" cy="254.5" r="1.85"/>
<circle cx="216.3" cy="284.5" r="1.85"/>
<circle cx="619" cy="284.5" r="1.85"/>
<circle cx="113.1" cy="335.3" r="1.05"/>
<circle cx="179.7" cy="335.3" r="1.05"/>
<circle cx="191.6" cy="335.3" r="1.05"/>
<circle cx="258.2" cy="335.3" r="1.05"/>
<circle cx="298.3" cy="339.1" r="1.33"/>
<circle cx="537" cy="339.1" r="1.33"/>
<circle cx="577.1" cy="335.3" r="1.05"/>
<circle cx="643.7" cy="335.3" r="1.05"/>
<circle cx="655.6" cy="335.3" r="1.05"/>
<circle cx="722.2" cy="335.3" r="1.05"/>
<circle cx="299.8" cy="342.6" r="1.75"/>
<circle cx="301.3" cy="346.1" r="1.33"/>
<circle cx="534" cy="346.1" r="1.33"/>
<circle cx="535.5" cy="342.6" r="1.75"/>
<circle cx="400.3" cy="500.7" r="3.7"/>
</g>
<!-- layer: 6_SURFS -->
<path d="M167.7 202a1 1 0 0 1 1 1 1 1 0 0 1-1 1M421.2 202h4.1v2h-4.1zM667.6 202a1 1 0 0 0-1 1 1 1 0 0 0 1 1" fill="none" stroke="#000" stroke-width=".39"/>
<!-- layer: 7_FEATURES -->
<g fill="none" stroke="#000" stroke-width=".39">
<path d="M152.2 194.6h1.5l.5 .5M154.2 195.1v.1M155.2 198.7a1.5 1.5 0 0 0 1.5 1.5 1.5 1.5 0 0 0 1.5-1.5M159.2 195.1l.5-.5h58l.5 .5M159.2 195.1v.1M218.2 195.1v.1M219.2 198.7a1.5 1.5 0 0 0 1.5 1.5 1.5 1.5 0 0 0 1.5-1.5M223.2 195.1l.5-.5h47l.5 .5M223.2 195.1v.1M271.2 195.1v.1M272.2 198.7a1.5 1.5 0 0 0 1.5 1.5 1.5 1.5 0 0 0 1.5-1.5M276.2 195.1v.1"/>
<path d="M310.7 194.6h-34l-.5 .5M524.6 194.6h34l.5 .5M559.1 195.1v.1M560.1 198.7a1.5 1.5 0 0 0 1.5 1.5 1.5 1.5 0 0 0 1.5-1.5M564.1 195.1l.5-.5h47l.5 .5M564.1 195.1v.1M612.1 195.1v.1M613.1 198.7a1.5 1.5 0 0 0 1.5 1.5 1.5 1.5 0 0 0 1.5-1.5M617.1 195.1l.5-.5h58l.5 .5M617.1 195.1v.1M676.1 195.1v.1M677.1 198.7a1.5 1.5 0 0 0 1.5 1.5 1.5 1.5 0 0 0 1.5-1.5"/>
<path d="M681.1 195.1v.1M683.1 194.6h-1.5l-.5 .5M226.5 201.3l1.1-.2 .4 .2 .1 1.9a2.78 2.78 0 0 1 1.7 2.6 2.78 2.78 0 0 1-1.7 2.6v1.7l-.5 .5-1.1-.3-.1-1.9a2.78 2.78 0 0 1-1.7-2.6 2.78 2.78 0 0 1 1.7-2.6zM279.5 201.3l1.1-.2 .4 .2 .1 1.9a2.78 2.78 0 0 1 1.7 2.6 2.78 2.78 0 0 1-1.7 2.6v1.7l-.5 .5-1.1-.3-.1-1.9a2.78 2.78 0 0 1-1.7-2.6 2.78 2.78 0 0 1 1.7-2.6zM554.3 201.3l1.1-.2 .4 .2 .1 1.9a2.78 2.78 0 0 1 1.7 2.6 2.78 2.78 0 0 1-1.7 2.6v1.7l-.5 .5-1.1-.3-.1-1.9a2.78 2.78 0 0 1-1.7-2.6 2.78 2.78 0 0 1 1.7-2.6zM607.3 201.3l1.1-.2 .4 .2 .1 1.9a2.78 2.78 0 0 1 1.7 2.6 2.78 2.78 0 0 1-1.7 2.6v1.7l-.5 .5-1.1-.3-.1-1.9a2.78 2.78 0 0 1-1.7-2.6 2.78 2.78 0 0 1 1.7-2.6zM265.5 332.3a2.6 2.6 0 0 1 3.7 .3 2.6 2.6 0 0 1-.3 3.7l-.1 .3a1.73 1.73 0 0 1-.4 2 1.73 1.73 0 0 1-2 .3l-.6-.8a4.8 4.8 0 0 0-1-3.3l.1-1.6zM566.4 332.3a2.6 2.6 0 0 1 3.6 .3 2.6 2.6 0 0 1-.3 3.7l-.1 .3a1.73 1.73 0 0 1-.4 2 1.73 1.73 0 0 1-2 .3l-.6-.8a4.8 4.8 0 0 0-1-3.3l.1-1.6zM478.9 463.1h14.1a1 1 0 0 1 1 1.1M496 471.2a3 3 0 0 0 3 3 3 3 0 0 0 3-3M510.6 476.3l2-.3a1 1 0 0 1 1 1v3.5a5.4 5.4 0 0 1 3.5 5 5.4 5.4 0 0 1-3.5 5v3.5a1 1 0 0 1-1 1h-1.3a1 1 0 0 1-1-1v-3.5a5.4 5.4 0 0 1-3.5-5 5.4 5.4 0 0 1 3.5-5v-3.5zM539.8 463.1h-34.8a1 1 0 0 0-1 1.1"/>
</g>
<g font-size="6.5">
<text x="303.1" y="184.5">D</text>
<text x="256.4" y="227">B</text>
<text x="238.5" y="292.7">C</text>
<text x="670.3" y="524.4">Nokia</text>
<text x="277" y="528.2">B</text>
<text x="381.4" y="534">C</text>
<text x="504" y="533.3">D</text>
</g>
<g font-size="3.9">
<text x="63.4" y="26.4">A</text>
<text x="123.9" y="26.4">B</text>
<text x="184.3" y="26.4">C</text>
<text x="242.5" y="26.4">D</text>
<text x="304" y="27.6">E</text>
<text x="364.5" y="27.6">F</text>
<text x="423.8" y="27.6">G</text>
<text x="483.7" y="27.4">H</text>
<text x="542.1" y="26.5">I</text>
<text x="605.8" y="26.4">J</text>
<text x="663.2" y="27.6">K</text>
<text x="723.7" y="26.4">L</text>
<text x="781.8" y="26.4">M</text>
<text x="27.3" y="66.3">1</text>
<text x="818.3" y="66.3">1</text>
<text x="27.3" y="123.3">2</text>
<text x="818.3" y="123.3">2</text>
<text x="311" y="171.6" transform="rotate(-90 311 171.6)">7</text>
<text x="437.4" y="169.5">2.3</text>
<text x="150.5" y="177.8" transform="rotate(-90 150.5 177.8)">167.5</text>
<text x="520.8" y="178.6" transform="rotate(-90 520.8 178.6)">5</text>
<text x="554.3" y="178.6" transform="rotate(-90 554.3 178.6)">38.5</text>
<text x="560.8" y="178.6" transform="rotate(-90 560.8 178.6)">45</text>
<text x="577.8" y="178.6" transform="rotate(-90 577.8 178.6)">62</text>
<text x="587.2" y="178.6" transform="rotate(-90 587.2 178.6)">71.35</text>
<text x="595.8" y="178.6" transform="rotate(-90 595.8 178.6)">80</text>
<text x="613.8" y="178.6" transform="rotate(-90 613.8 178.6)">98</text>
<text x="630.8" y="178.6" transform="rotate(-90 630.8 178.6)">115</text>
<text x="640.2" y="178.6" transform="rotate(-90 640.2 178.6)">124.35</text>
<text x="648.8" y="178.6" transform="rotate(-90 648.8 178.6)">133</text>
<text x="666.8" y="178.5" transform="rotate(-90 666.8 178.5)">151</text>
<text x="677.8" y="178.6" transform="rotate(-90 677.8 178.6)">162</text>
<text x="698.8" y="178.6" transform="rotate(-90 698.8 178.6)">182.94</text>
<text x="27.3" y="184.9">3</text>
<text x="818.3" y="184.9">3</text>
<text x="336.9" y="190.7">153.5</text>
<text x="336.9" y="196.9">150.5</text>
<text x="487.9" y="197.9">149.46</text>
<text x="716.3" y="202.3">145.12</text>
<text x="486.6" y="205.1">142.31</text>
<text x="85" y="213.9">133.5</text>
<text x="485.7" y="210.6">136.8</text>
<text x="485.6" y="217.8">129.6</text>
<text x="336.9" y="222.9">124.5</text>
<text x="486.4" y="237.6">109.8</text>
<text x="28.4" y="244.2">4</text>
<text x="819.4" y="244.2">4</text>
<text x="145.8" y="246.4">SEE DETAIL</text>
<text x="181.8" y="246.4">A</text>
<text x="488.9" y="249.9">97.46</text>
<text x="491.5" y="253.8">93.6</text>
<text x="490" y="271.6">75.8</text>
<text x="492.6" y="283.8">63.6</text>
<text x="94" y="290.4">57</text>
<text x="28.4" y="304.6">5</text>
<text x="819.4" y="304.6">5</text>
<text x="493.2" y="321.6">25.8</text>
<text x="552.4" y="328.8">2.65</text>
<text x="733.3" y="334.5">12.83</text>
<text x="336.9" y="341.4">6</text>
<text x="497.4" y="336.9">10.46</text>
<text x="498" y="341.9">5.5</text>
<text x="336.9" y="347.4">0</text>
<text x="508.7" y="347.4">0</text>
<text x="552.3" y="342.2">3.5</text>
<text x="554.3" y="353.2">2.65</text>
<text x="27.3" y="363.9">6</text>
<text x="818.3" y="363.9">6</text>
<text x="318" y="371.7" transform="rotate(-90 318 371.7)">0</text>
<text x="515.8" y="369.5" transform="rotate(-90 515.8 369.5)">0</text>
<text x="273" y="374.7" transform="rotate(-90 273 374.7)">45</text>
<text x="306" y="376.3" transform="rotate(-90 306 376.3)">12</text>
<text x="597.8" y="372.5" transform="rotate(-90 597.8 372.5)">82</text>
<text x="110.5" y="381.2" transform="rotate(-90 110.5 381.2)">207.5</text>
<text x="130.5" y="380" transform="rotate(-90 130.5 380)">187.5</text>
<text x="533.1" y="378.5" transform="rotate(-90 533.1 378.5)">17.3</text>
<text x="538.5" y="381.5" transform="rotate(-90 538.5 381.5)">18.95</text>
<text x="567.3" y="379.7" transform="rotate(-90 567.3 379.7)">51.5</text>
<text x="576.3" y="381.5" transform="rotate(-90 576.3 381.5)">60.52</text>
<text x="618.3" y="384.5" transform="rotate(-90 618.3 384.5)">102.47</text>
<text x="634.2" y="384.5" transform="rotate(-90 634.2 384.5)">118.35</text>
<text x="642.9" y="384.5" transform="rotate(-90 642.9 384.5)">127.12</text>
<text x="648.2" y="384.5" transform="rotate(-90 648.2 384.5)">130.75</text>
<text x="654.8" y="384.5" transform="rotate(-90 654.8 384.5)">139.02</text>
<text x="714.1" y="384.5" transform="rotate(-90 714.1 384.5)">202.94</text>
<text x="721.4" y="384.5" transform="rotate(-90 721.4 384.5)">205.62</text>
<text x="817.2" y="428.9">7</text>
<text x="470.4" y="455.9" transform="rotate(-90 470.4 455.9)">3.5</text>
<text x="520.3" y="450.2">6.5</text>
<text x="535.6" y="458.6">10</text>
<text x="427.5" y="475.8">10</text>
<text x="533.3" y="474">5.16</text>
<text x="28.4" y="485.9">8</text>
<text x="141.2" y="484.1">9</text>
<text x="325.3" y="480.3">10</text>
<text x="476.4" y="480.6">5</text>
<text x="819.4" y="485.9">8</text>
<text x="464.3" y="490" transform="rotate(-90 464.3 490)">9.5</text>
<text x="476.6" y="486.4">3</text>
<text x="126" y="494.8" transform="rotate(-90 126 494.8)">3.5</text>
<text x="209.5" y="497.8">5</text>
<text x="478.9" y="492.3">9</text>
<text x="646.5" y="497.7">2</text>
<text x="538.2" y="499.9">10</text>
<text x="521.9" y="508.3">1.64</text>
<text x="646.5" y="505">1</text>
<text x="325.5" y="511.8">5.6</text>
<text x="643" y="512.8">ITEM</text>
<text x="683.3" y="512.8">PART NO.</text>
<text x="755.2" y="512.8">DESCRIPTION</text>
<text x="428.9" y="518.9">3.7</text>
<text x="507.5" y="519.7">8.3</text>
<text x="736.7" y="523.4">MODEL</text>
<text x="201.7" y="528.3">3</text>
<text x="281.5" y="528.2">( 2:1)</text>
<text x="385.9" y="534">( 2:1)</text>
<text x="508.5" y="533.3">( 2:1)</text>
<text x="610.7" y="534">TOLERANCE</text>
<text x="642.9" y="533.4">NAME</text>
<text x="694.9" y="533.4">Open edge PDB</text>
<text x="763.3" y="533.4">APPROVED</text>
<text x="147.1" y="539.5">DETAIL</text>
<text x="166.4" y="539.5">A</text>
<text x="592.1" y="534.1">RANGE</text>
<text x="27.3" y="542.9">9</text>
<text x="143.4" y="544">SCALE</text>
<text x="161.8" y="544">2:1</text>
<text x="592.5" y="541">0-10</text>
<text x="707.8" y="540.6">UNIT</text>
<text x="740.2" y="540.6">mm</text>
<text x="763.3" y="540.6">DESIGNED</text>
<text x="818.3" y="542.9">9</text>
<text x="590" y="547.8">10-50</text>
<text x="638.2" y="547.7">MATERIAL</text>
<text x="669.5" y="547.7">SEE NOTES</text>
<text x="706.6" y="547.7">SCALE</text>
<text x="739.1" y="547.7">1:1</text>
<text x="766.8" y="547.7">DRAWN</text>
<text x="590" y="554.7">50-100</text>
<text x="640.5" y="554.8">FINISH</text>
<text x="669.5" y="554.8">SEE NOTES</text>
<text x="707.8" y="554.8">DATE</text>
<text x="732" y="554.8">Sep-20-18</text>
<text x="768" y="554.8">REV.</text>
<text x="587.6" y="561.7">100-</text>
<text x="660.4" y="561.9">The 3D Projection</text>
<text x="704.2" y="561.9">DWG NO.</text>
<text x="794.7" y="561.9">2/3</text>
<text x="63.4" y="570.4">A</text>
<text x="123.9" y="570.4">B</text>
<text x="184.3" y="570.4">C</text>
<text x="242.5" y="570.4">D</text>
<text x="304" y="571.6">E</text>
<text x="364.5" y="571.6">F</text>
<text x="423.8" y="571.6">G</text>
<text x="483.7" y="571.4">H</text>
<text x="542.1" y="570.5">I</text>
<text x="605.8" y="570.4">J</text>
<text x="663.2" y="571.6">K</text>
<text x="723.7" y="570.4">L</text>
<text x="781.8" y="570.4">M</text>
</g>
<text font-size="3.3" x="776.8" y="518.9">Open edge</text>
<g font-size="2.6">
<text x="662.9" y="538.3">1 PLC</text>
<text x="676.1" y="538.3">2 PLC</text>
<text x="689.3" y="538.3">3 PLC</text>
</g>
</svg>
